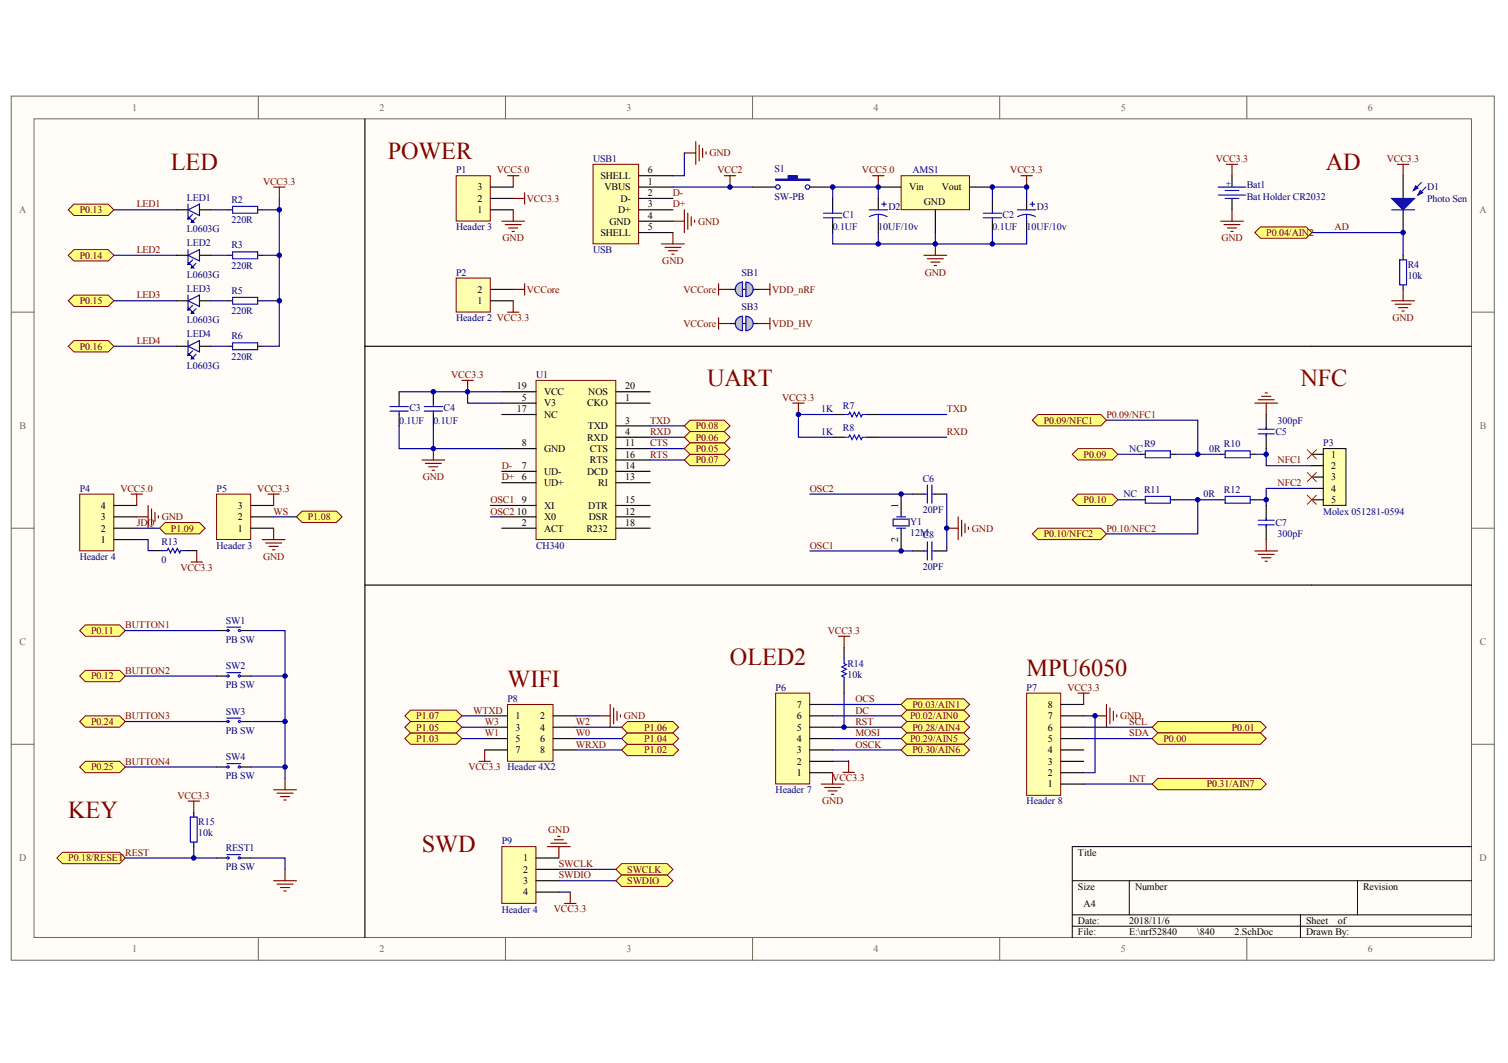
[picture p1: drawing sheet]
<svg xmlns="http://www.w3.org/2000/svg" width="287mm" height="202mm" viewBox="0 0 287 202" stroke-linecap="round" stroke-linejoin="round" font-family="sans-serif">
<g fill="#fffcf8" stroke="#696969" stroke-width=".19">
<path d="M2.1 18.3h282.1v164.3h-282.1z"/>
<path d="M6.5 22.6h273.4v155.7h-273.4z"/>
</g>
<g fill="none" stroke="#696969" stroke-width=".19">
<path d="M49.1 18.3v4.3M96.1 18.3v4.3M143.1 18.3v4.3M190.1 18.3v4.3M237.1 18.3v4.3M2.1 59.4h4.4M279.9 59.4h4.3M2.1 100.4h4.4M279.9 100.4h4.3M2.1 141.5h4.4M279.9 141.5h4.3M49.1 178.3v4.3"/>
<path d="M96.1 178.3v4.3M143.1 178.3v4.3M190.1 178.3v4.3M237.1 178.3v4.3"/>
</g>
<path d="M203.9 167.5h76M203.9 174h76M203.9 176.1h76M214.8 167.5v6.5M247.3 174v4.3M258.2 167.5v6.5M279.9 161h-76v17.3" fill="none" stroke="#000" stroke-width=".19"/>
<path d="M171.4 33.4h13v6.5h-13z" fill="#ffffb0" stroke="#800000" stroke-width=".19"/>
<path d="M158.4 37.7v2.2M167 35.6h4.4M167 37.7v2.2M177.9 39.9v4.3M184.4 35.6h4.3M188.7 37.7v2.2M195.3 37.7v2.2M158.4 42.1v2.1M167 42.1v2.1M188.7 42.1v2.1M195.3 42.1v2.1" fill="none" stroke="#000" stroke-width=".22"/>
<g fill="none" stroke="#800000" stroke-width=".22">
<path d="M130.2 29.1h2.1M132.3 26.9v4.4M133 27.6v3M133.6 28.2v1.8M134.3 28.9v.4M166 33.4h2.1M167 33.4v2.2M194.2 33.4h2.1M195.3 33.4v2.2M175.7 48.5h4.4M176.4 49.2h3M177 49.8h1.8"/>
<path d="M177.7 50.5h.4M177.9 46.4v2.1"/>
</g>
<g fill="none" stroke="#00f" stroke-width=".22">
<path d="M158.4 39.9v.6M165.3 39.9h3.5M167.7 38.8h.9M168.1 38.4v.9M188.7 39.9v.6M193.5 39.9h3.5M195.9 38.8h.9M196.3 38.4v.9M156.6 40.5h3.5M156.6 41.4h3.5M158.4 41.4v.7M167 40.8h.7l1 .4"/>
<path d="M167 40.8h-.7l-.9 .4M167 40.8v1.3M187 40.5h3.5M187 41.4h3.5M188.7 41.4v.7M195.3 40.8h.7l.9 .4M195.3 40.8h-.7l-1 .4M195.3 40.8v1.3"/>
</g>
<path d="M130.2 29.1v4.3h-2.2M158.4 37.7v-2.1h8.6v2.1M167 44.2v2.2M177.9 44.2v2.2M188.7 44.2v2.2" fill="none" stroke="#000080" stroke-width=".22"/>
<path d="M112.8 31.3h8.7v15.1h-8.7z" fill="#ffffb0" stroke="#800000" stroke-width=".19"/>
<path d="M121.5 33.4h6.5M121.5 35.6h6.5M121.5 37.7h6.5M121.5 39.9h6.5M143.2 35.6h4.3M154 35.6h4.4M234.3 33.4v2.2M234.3 37.7v2.2M121.5 42.1h6.5M121.5 44.2h6.5" fill="none" stroke="#000" stroke-width=".22"/>
<g fill="none" stroke="#800000" stroke-width=".22">
<path d="M97.6 37.7h2.2M97.6 39.9v2.2M99.8 36.7v2.1M137.8 33.4h2.1M138.8 33.4v2.2M233.2 31.3h2.2M234.3 31.3v2.1M234.3 39.9v2.2M95.4 42.1h4.4M96.1 42.7h3M96.7 43.4h1.8M97.4 44h.4"/>
<path d="M125.8 46.4h4.4M126.5 47h3M127.1 47.7h1.8M127.8 48.3h.4M128 44.2v2.2M232.1 42.1h4.4M232.8 42.7h3M233.4 43.4h1.8M234.1 44h.4"/>
</g>
<path d="M128 35.6h15.2" fill="none" stroke="#000080" stroke-width=".22"/>
<path d="M147.5 34.1h2.4v-.7h1.7v.7h2.4v.2h-6.5z" fill-rule="evenodd" fill="#00f" stroke="#00f" stroke-width=".22"/>
<g fill="none" stroke="#00f" stroke-width=".22">
<path d="M231.7 35.6h5.2M231.7 37.1h5.2M233 36.2h2.6M233 37.7h2.6"/>
<circle cx="147.9" cy="35.6" r=".42"/>
<circle cx="153.6" cy="35.6" r=".42"/>
</g>
<path d="M101.9 72.3h15.2v30.3h-15.2z" fill="#ffffb0" stroke="#800000" stroke-width=".19"/>
<g fill="none" stroke="#000" stroke-width=".22">
<path d="M43.4 39.9h.8M49 39.9h.9M43.4 48.5h.8M49 48.5h.9M75.9 74.5v2.2M75.9 78.8v2.2M82.4 74.5v2.2M82.4 78.8v2.2M95.4 74.5h6.5M95.4 76.7h6.5M95.4 78.8h6.5M117.1 74.5h6.5"/>
<path d="M117.1 76.7h6.5M95.4 85.3h6.5M95.4 89.6h6.5M95.4 91.8h6.5M95.4 96.1h6.5M95.4 98.3h6.5M117.1 85.3h6.5M117.1 89.6h6.5M117.1 91.8h6.5M117.1 96.1h6.5M117.1 98.3h6.5M117.1 81h6.5"/>
<path d="M117.1 83.1h6.5M117.1 87.5h6.5M171.4 94v4.3M173.6 94h2.1M177.9 94h2.2M95.4 100.4h6.5M117.1 100.4h6.5M171.4 100.4v4.4M173.6 104.8h2.1M177.9 104.8h2.2"/>
</g>
<g fill="none" stroke="#00f" stroke-width=".22">
<path d="M44.2 39.3h4.8v1.2h-4.8zM44.2 47.9h4.8v1.3h-4.8zM74.2 77.3h3.4M74.2 78.2h3.4M75.9 76.7v.6M75.9 78.2v.6M80.7 77.3h3.5M80.7 78.2h3.5M82.4 76.7v.6M82.4 78.2v.6M169.9 98.7h3v1.3h-3zM170.5 98.3h1.8"/>
<path d="M175.7 94h.7M176.4 92.2v3.5M177.2 92.2v3.5M177.2 94h.7M170.5 100.4h1.8M175.7 104.8h.7M176.4 103v3.5M177.2 103v3.5M177.2 104.8h.7"/>
</g>
<g fill="none" stroke="#000080" stroke-width=".22">
<path d="M21.7 39.9h11.9M21.7 48.5h11.9M75.9 74.5h19.5M88.9 74.5v2.2h6.5M75.9 81v4.3h19.5M82.4 81v4.3M93.3 96.1h2.1M93.3 98.3h2.1M123.6 81h6.6M123.6 83.1h6.6M123.6 85.3h6.6M123.6 87.5h6.6"/>
<path d="M154 94h19.6M180.1 94v10.8M154 104.8h19.6"/>
</g>
<g fill="none" stroke="#800000" stroke-width=".22">
<path d="M52 35.6h2.2M53.1 35.6v2.1M87.8 72.3h2.2M88.9 72.3v2.2M80.2 87.5h4.4M80.9 88.1h3M81.6 88.8h1.7M82.2 89.4h.4M82.4 85.3v2.2M182.2 98.3v4.3M182.9 98.9v3.1M183.5 99.6v1.7"/>
<path d="M180.1 100.4h2.1M184.2 100.2v.5"/>
</g>
<g fill="#ffff80" stroke="#800000" stroke-width=".19">
<path d="M15.2 137.2l1-1.1h6.5l1.1 1.1-1.1 1.1h-6.5z" fill-rule="evenodd"/>
<path d="M15.2 128.6l1-1.1h6.5l1.1 1.1-1.1 1h-6.5z" fill-rule="evenodd"/>
<path d="M15.2 119.9l1-1.1h6.5l1.1 1.1-1.1 1.1h-6.5z" fill-rule="evenodd"/>
</g>
<path d="M33.6 39.9h2.2M37.9 39.9h2.2M33.6 57.2h2.2M33.6 48.5h2.2M37.9 57.2h2.2M37.9 48.5h2.2M43.4 57.2h.8M49 57.2h.9M33.6 65.8h2.2M37.9 65.8h2.2M43.4 65.8h.8M49 65.8h.9" fill="none" stroke="#000" stroke-width=".22"/>
<path d="M44.2 56.6h4.8v1.2h-4.8zM44.2 65.2h4.8v1.3h-4.8z" fill="none" stroke="#00f" stroke-width=".22"/>
<path d="M40.1 39.9h3.3M53.1 37.7v2.2h-3.2M53.1 39.9v8.6h-3.2M21.7 57.2h11.9M40.1 57.2h3.3M40.1 48.5h3.3M53.1 48.5v8.7h-3.2M53.1 57.2v8.6h-3.2M21.7 65.8h11.9M40.1 65.8h3.3" fill="none" stroke="#000080" stroke-width=".22"/>
<g fill="none" stroke="#11037f" stroke-width=".22">
<path d="M35.8 39.9l2.1-1.1v2.2zM35.8 38.8v2.2M35.8 48.5l2.1-1v2.1zM35.8 57.2l2.1-1.1v2.2zM35.8 47.5v2.1M35.8 56.1v2.2M36.6 40.8l-.8 .8h.4l-.4-.4v.4M36.6 49.4l-.8 .9h.4l-.4-.5v.5M36.6 58.1l-.8 .8h.4l-.4-.4v.4M37.3 41.4l-.9 .9h.5l-.5-.5v.5M37.3 50.1l-.9 .8h.5l-.5-.4v.4M37.3 58.7l-.9 .9h.5l-.5-.5v.5"/>
<path d="M35.8 65.8l2.1-1v2.1zM35.8 64.8v2.1M36.6 66.7l-.8 .9h.4l-.4-.5v.5M37.3 67.4l-.9 .8h.5l-.5-.4v.4"/>
</g>
<path d="M15.2 145.9l1-1.1h6.5l1.1 1.1-1.1 1h-6.5z" fill-rule="evenodd" fill="#ffff80" stroke="#800000" stroke-width=".19"/>
<path d="M35.8 152.3h2.1M36.9 152.3v2.2M52 150.2h4.4M52.7 150.8h3M53.3 151.5h1.8M54 152.1h.4M54.2 148v2.2M52 167.5h4.4M52.7 168.1h3M53.3 168.8h1.8M54 169.4h.4M54.2 165.3v2.2" fill="none" stroke="#800000" stroke-width=".22"/>
<path d="M41.2 119.9h1.9M45.7 119.9h2M41.2 128.6h1.9M41.2 137.2h1.9M45.7 128.6h2M45.7 137.2h2M41.2 145.9h1.9M45.7 145.9h2M41.2 163.2h1.9M45.7 163.2h2" fill="none" stroke="#000" stroke-width=".22"/>
<g fill="none" stroke="#00f" stroke-width=".22">
<path d="M43.1 119.3h2.6M43.1 127.9h2.6M43.1 136.6h2.6M43.1 145.2h2.6M43.1 162.5h2.6"/>
<circle cx="43.4" cy="119.9" r=".21"/>
<circle cx="45.5" cy="119.9" r=".21"/>
<circle cx="43.4" cy="128.5" r=".21"/>
<circle cx="43.4" cy="137.2" r=".21"/>
<circle cx="45.5" cy="128.5" r=".21"/>
<circle cx="45.5" cy="137.2" r=".21"/>
<circle cx="43.4" cy="145.8" r=".21"/>
<circle cx="45.5" cy="145.8" r=".21"/>
<circle cx="43.4" cy="163.1" r=".21"/>
<circle cx="45.5" cy="163.1" r=".21"/>
</g>
<g fill="#ffff80" stroke="#800000" stroke-width=".19">
<path d="M13 65.8l1.1-1h6.5l1.1 1-1.1 1.1h-6.5z" fill-rule="evenodd"/>
<path d="M13 57.2l1.1-1.1h6.5l1.1 1.1-1.1 1.1h-6.5z" fill-rule="evenodd"/>
</g>
<path d="M23.8 119.9h17.4M23.8 128.6h17.4M23.8 137.2h17.4M47.7 128.6h6.5M47.7 137.2h6.5M23.8 145.9h17.4M47.7 145.9h6.5M23.8 163.2h17.4M36.9 161v2.2M47.7 163.2h6.5v2.1" fill="none" stroke="#000080" stroke-width=".22"/>
<path d="M36.9 154.5v.9M36.9 160.1v.9" fill="none" stroke="#000" stroke-width=".22"/>
<path d="M36.2 155.4h1.3v4.7h-1.3z" fill="none" stroke="#00f" stroke-width=".22"/>
<g fill="#ffff80" stroke="#800000" stroke-width=".19">
<path d="M13 48.5l1.1-1h6.5l1.1 1-1.1 1.1h-6.5z" fill-rule="evenodd"/>
<path d="M13 39.9l1.1-1.1h6.5l1.1 1.1-1.1 1.1h-6.5z" fill-rule="evenodd"/>
</g>
<path d="M47.7 119.9h6.5v28.1" fill="none" stroke="#000080" stroke-width=".22"/>
<path d="M10.8 163.2l1.1-1.1h10.8l1.1 1.1-1.1 1h-10.8z" fill-rule="evenodd" fill="#ffff80" stroke="#800000" stroke-width=".19"/>
<path d="M69.4 22.6v155.7" fill="none" stroke="#000" stroke-width=".22"/>
<g fill="#ffff80" stroke="#800000" stroke-width=".19">
<path d="M130.2 81l1-1.1h6.6l1 1.1-1 1.1h-6.6z" fill-rule="evenodd"/>
<path d="M130.2 87.5l1-1.1h6.6l1 1.1-1 1.1h-6.6z" fill-rule="evenodd"/>
<path d="M130.2 83.1l1-1h6.6l1 1-1 1.1h-6.6z" fill-rule="evenodd"/>
<path d="M130.2 85.3l1-1.1h6.6l1 1.1-1 1.1h-6.6z" fill-rule="evenodd"/>
</g>
<path d="M69.4 65.8h180.1M158.4 78.8h2.1M164.9 78.8h2.1M158.4 83.1h2.1M164.9 83.1h2.1M69.4 111.3h180.1" fill="none" stroke="#000" stroke-width=".22"/>
<path d="M158.4 78.8h-6.5v4.3h6.5M167 78.8h13.1M167 83.1h13.1" fill="none" stroke="#000080" stroke-width=".22"/>
<path d="M160.5 78.8h.9l.2-.4 .5 .9 .4-.9 .4 .9 .5-.9 .4 .9 .2-.5h.9M160.5 83.1h.9l.2-.4 .5 .9 .4-.9 .4 .9 .5-.9 .4 .9 .2-.5h.9" fill="none" stroke="#00f" stroke-width=".22"/>
<path d="M150.8 76.7h2.1M151.9 76.7v2.1" fill="none" stroke="#800000" stroke-width=".22"/>
<path d="M41.2 94h6.5v8.6h-6.5z" fill="#ffffb0" stroke="#800000" stroke-width=".19"/>
<path d="M47.7 98.3h4.3M47.7 96.1h4.3M47.7 100.4h4.3" fill="none" stroke="#000" stroke-width=".22"/>
<path d="M51 94h2.1M52 94v2.1M49.9 102.6h4.3M50.5 103.3h3.1M51.2 103.9h1.7M51.8 104.6h.5M52 100.4v2.2" fill="none" stroke="#800000" stroke-width=".22"/>
<path d="M15.2 94h6.4v10.8h-6.4z" fill="#ffffb0" stroke="#800000" stroke-width=".19"/>
<path d="M21.7 98.3h4.3M21.7 96.1h4.3M21.7 102.6h4.3M21.7 100.4h4.3" fill="none" stroke="#000" stroke-width=".22"/>
<path d="M24.9 94h2.2M26 94v2.1M26 98.3h2.2M28.2 96.1v4.3M28.8 96.8v3M29.5 97.4v1.7M30.1 98.1v.4" fill="none" stroke="#800000" stroke-width=".22"/>
<g fill="#ffff80" stroke="#800000" stroke-width=".19">
<path d="M56.4 98.3l1.1-1.1h6.5l1.1 1.1-1.1 1.1h-6.5z" fill-rule="evenodd"/>
<path d="M30.3 100.4l1.1-1h6.5l1.1 1-1.1 1.1h-6.5z" fill-rule="evenodd"/>
</g>
<path d="M210.4 79.9h17.4v6.5M52 98.3h4.4M223.5 95h8.6M223.5 86.4h8.6M227.8 95v6.5h-17.4M238.7 86.4h2.1v2.2h8.7M240.8 85.3v1.1M240.8 95v1.1M249.5 92.9h-8.7v2.1h-2.1M26 100.4h4.3" fill="none" stroke="#000080" stroke-width=".22"/>
<path d="M238.7 76.7h4.3M239.3 76h3M240 75.4h1.7M240.6 74.7h.4M240.8 76.7v2.1M238.7 104.8h4.3M239.3 105.4h3M240 106.1h1.7M240.6 106.7h.4M240.8 102.6v2.2" fill="none" stroke="#800000" stroke-width=".22"/>
<path d="M232.1 95h.9M232.1 86.4h.9M237.8 95h.9M237.8 86.4h.9" fill="none" stroke="#000" stroke-width=".22"/>
<path d="M233 94.4h4.8v1.3h-4.8zM233 85.7h4.8v1.3h-4.8z" fill="none" stroke="#00f" stroke-width=".22"/>
<path d="M251.7 85.3h4.3v10.8h-4.3z" fill="#ffffb0" stroke="#000" stroke-width=".19"/>
<path d="M240.8 78.8v2.8M240.8 82.5v2.8M240.8 96.1v2.8M240.8 99.8v2.8M249.5 86.4h2.2M249.5 88.6h2.2M249.5 90.7h2.2M249.5 92.9h2.2M249.5 95h2.2" fill="none" stroke="#000" stroke-width=".22"/>
<path d="M248.6 85.5l1.8 1.8M248.6 89.9l1.8 1.7M248.6 94.2l1.8 1.7M250.4 85.5l-1.8 1.8M250.4 89.9l-1.8 1.7M250.4 94.2l-1.8 1.7" fill="none" stroke="#f00" stroke-width=".19"/>
<path d="M239.3 81.6h3M239.3 82.5h3M239.3 98.9h3M239.3 99.8h3M240.8 81.2v.4M240.8 82.5v.4M240.8 98.5v.4M240.8 99.8v.4" fill="none" stroke="#00f" stroke-width=".22"/>
<g fill="#ffff80" stroke="#800000" stroke-width=".19">
<path d="M196.3 79.9l1.1-1.1h12l1 1.1-1 1.1h-12z" fill-rule="evenodd"/>
<path d="M196.3 101.5l1.1-1.1h12l1 1.1-1 1.1h-12z" fill-rule="evenodd"/>
</g>
<path d="M86.8 52.9h6.4v6.4h-6.4z" fill="#ffffb0" stroke="#800000" stroke-width=".19"/>
<path d="M93.3 57.2h4.3M93.3 55h4.3M217 86.4h.8M217 95h.8M222.6 86.4h.9M222.6 95h.9" fill="none" stroke="#000" stroke-width=".22"/>
<path d="M96.5 59.4h2.2M97.6 55h2.2M97.6 57.2v2.2M99.8 54v2.1" fill="none" stroke="#800000" stroke-width=".22"/>
<path d="M217.8 85.7h4.8v1.3h-4.8zM217.8 94.4h4.8v1.3h-4.8z" fill="none" stroke="#00f" stroke-width=".22"/>
<path d="M203.9 86.4l1.1-1.1h6.5l1.1 1.1-1.1 1.1h-6.5z" fill-rule="evenodd" fill="#ffff80" stroke="#800000" stroke-width=".19"/>
<path d="M212.6 95h4.4M212.6 86.4h4.4" fill="none" stroke="#000080" stroke-width=".22"/>
<path d="M203.9 95l1.1-1h6.5l1.1 1-1.1 1.1h-6.5z" fill-rule="evenodd" fill="#ffff80" stroke="#800000" stroke-width=".19"/>
<path d="M36.3 106.9h2.2M37.4 104.7v2.2" fill="none" stroke="#800000" stroke-width=".22"/>
<path d="M28.7 104.7h2.2M35.2 104.7h2.2" fill="none" stroke="#000" stroke-width=".22"/>
<path d="M30.9 104.7h.9l.2-.4 .4 .8 .5-.8 .4 .8 .4-.8 .5 .8 .2-.4h.8" fill="none" stroke="#00f" stroke-width=".22"/>
<path d="M26 102.6h2.2v2.1h.5" fill="none" stroke="#000080" stroke-width=".22"/>
<path d="M96.5 134h8.7v10.8h-8.7z" fill="#ffffb0" stroke="#800000" stroke-width=".19"/>
<path d="M92.2 136.1h4.3M92.2 138.3h4.3M105.2 136.1h4.3M105.2 138.3h4.3M92.2 140.5h4.3M92.2 142.6h4.3M105.2 140.5h4.3M105.2 142.6h4.3" fill="none" stroke="#000" stroke-width=".22"/>
<path d="M113.9 136.1h2.2M116.1 134v4.3M116.7 134.6v3M117.4 135.3v1.7M118 135.9v.4M91.1 144.8h2.2M92.2 142.6v2.2" fill="none" stroke="#800000" stroke-width=".22"/>
<path d="M87.8 136.1h4.4M87.8 138.3h4.4M109.5 136.1h4.4M109.5 138.3h8.7M87.8 140.5h4.4M109.5 140.5h8.7M109.5 142.6h8.7" fill="none" stroke="#000080" stroke-width=".22"/>
<path d="M195.3 131.8h6.4v19.4h-6.4z" fill="#ffffb0" stroke="#800000" stroke-width=".19"/>
<path d="M201.8 138.3h4.3M201.8 136.1h4.3M201.8 134h4.3M201.8 149.1h4.3M201.8 146.9h4.3M201.8 144.8h4.3M201.8 142.6h4.3M201.8 140.5h4.3" fill="none" stroke="#000" stroke-width=".22"/>
<path d="M205 131.8h2.2M206.1 131.8v2.2M208.3 136.1h2.1M210.4 134v4.3M211.1 134.6v3M211.7 135.3v1.7M212.4 135.9v.4" fill="none" stroke="#800000" stroke-width=".22"/>
<path d="M206.1 136.1h2.2v10.8h-2.2M206.1 138.3h13M206.1 140.5h13M206.1 149.1h13" fill="none" stroke="#000080" stroke-width=".22"/>
<path d="M147.5 131.8h6.5v17.3h-6.5z" fill="#ffffb0" stroke="#800000" stroke-width=".19"/>
<path d="M154 138.3h4.4M154 136.1h4.4M154 134h4.4M160.5 123.2v2.1M160.5 129.6v2.2M154 146.9h4.4M154 144.8h4.4M154 142.6h4.4M154 140.5h4.4" fill="none" stroke="#000" stroke-width=".22"/>
<path d="M159.5 121h2.1M160.5 121v2.2M156.2 149.1h4.3M156.8 149.7h3.1M157.5 150.4h1.7M158.1 151h.5M158.4 146.9v2.2M160.3 146.9h2.2M161.4 144.7v2.2" fill="none" stroke="#800000" stroke-width=".22"/>
<path d="M160.5 125.3v.9l.5 .2-.9 .4 .9 .5-.9 .4 .9 .4-.9 .5 .4 .2v.8" fill="none" stroke="#00f" stroke-width=".22"/>
<path d="M158.4 134h13M158.4 136.1h13M158.4 138.3h13M160.5 131.8v6.5M158.4 140.5h13M158.4 142.6h13M161.4 144.7l-3 .1" fill="none" stroke="#000080" stroke-width=".22"/>
<path d="M86.8 33.4h6.4v8.6h-6.4z" fill="#ffffb0" stroke="#800000" stroke-width=".19"/>
<path d="M93.3 39.9h4.3M93.3 37.7h4.3M93.3 35.6h4.3M138.8 55h5.5" fill="none" stroke="#000" stroke-width=".22"/>
<path d="M96.5 33.4h2.2M97.6 33.4v2.2M136.7 54v2.1M136.7 55h2.1M144.3 55h2.1M146.4 54v2.1" fill="none" stroke="#800000" stroke-width=".22"/>
<g fill="#c0c0c0" stroke="#00f" stroke-width=".22">
<path d="M140.1 54.2a1.37 1.37 0 0 0-.1 1.4 1.37 1.37 0 0 0 1.2 .8v-2.7h-.4zM141.2 53.7v1.3z" fill-rule="evenodd"/>
<path d="M141.9 53.7v2.7a1.37 1.37 0 0 0 1.3-1.4 1.37 1.37 0 0 0-1.3-1.3zM141.9 55v1.4z" fill-rule="evenodd"/>
</g>
<path d="M138.8 61.5h5.5" fill="none" stroke="#000" stroke-width=".22"/>
<g fill="#c0c0c0" stroke="#00f" stroke-width=".22">
<path d="M140.1 60.7a1.37 1.37 0 0 0-.1 1.4 1.37 1.37 0 0 0 1.2 .8v-2.8l-.4 .1zM141.2 60.1v1.4z" fill-rule="evenodd"/>
<path d="M141.9 60.1v2.8a1.37 1.37 0 0 0 1.3-1.4 1.37 1.37 0 0 0-1.3-1.4zM141.9 61.5v1.4z" fill-rule="evenodd"/>
</g>
<path d="M136.7 60.4v2.2M136.7 61.5h2.1M144.3 61.5h2.1M146.4 60.4v2.2" fill="none" stroke="#800000" stroke-width=".22"/>
<g fill="#ffff80" stroke="#800000" stroke-width=".19">
<path d="M171.4 134l1.1-1.1h10.8l1.1 1.1-1.1 1h-10.8z" fill-rule="evenodd"/>
<path d="M171.4 136.1l1.1-1.1h10.8l1.1 1.1-1.1 1.1h-10.8z" fill-rule="evenodd"/>
<path d="M171.4 138.3l1.1-1.1h10.8l1.1 1.1-1.1 1.1h-10.8z" fill-rule="evenodd"/>
<path d="M171.4 140.5l1.1-1.1h10.8l1.1 1.1-1.1 1h-10.8z" fill-rule="evenodd"/>
<path d="M171.4 142.6l1.1-1.1h10.8l1.1 1.1-1.1 1.1h-10.8z" fill-rule="evenodd"/>
<path d="M219.1 138.3l1.1-1.1h19.5l1.1 1.1-1.1 1.1h-19.5z" fill-rule="evenodd"/>
<path d="M219.1 140.5l1.1-1.1h19.5l1.1 1.1-1.1 1h-19.5z" fill-rule="evenodd"/>
<path d="M219.1 149.1l1.1-1.1h19.5l1.1 1.1-1.1 1.1h-19.5z" fill-rule="evenodd"/>
</g>
<path d="M95.4 161h6.5v10.8h-6.5z" fill="#ffffb0" stroke="#800000" stroke-width=".19"/>
<path d="M101.9 163.2h4.4M101.9 165.3h4.4M101.9 167.5h4.4M101.9 169.6h4.4" fill="none" stroke="#000" stroke-width=".22"/>
<path d="M105.4 159.7h1.8M106.1 159h.4M104.1 161h4.4M104.8 160.3h3M106.3 161v2.2M107.4 171.8h2.1M108.5 169.6v2.2" fill="none" stroke="#800000" stroke-width=".22"/>
<path d="M106.3 165.3h10.8M106.3 169.6h2.2M106.3 167.5h10.8" fill="none" stroke="#000080" stroke-width=".22"/>
<g fill="#ffff80" stroke="#800000" stroke-width=".19">
<path d="M117.1 165.3l1.1-1.1h8.7l1.1 1.1-1.1 1.1h-8.7z" fill-rule="evenodd"/>
<path d="M117.1 167.5l1.1-1.1h8.7l1.1 1.1-1.1 1.1h-8.7z" fill-rule="evenodd"/>
</g>
<path d="M266.9 33.4v4.3M266.9 39.9v4.3M266.9 48.5v.9M266.9 54.2v.8" fill="none" stroke="#000" stroke-width=".22"/>
<path d="M264.7 39.9h4.3M270.3 34.7l-1.5 1.5M271.2 35.6l-1.5 1.5M266.2 49.4h1.3v4.8h-1.3z" fill="none" stroke="#00f" stroke-width=".22"/>
<path d="M264.7 57.2h4.3M265.3 57.8h3.1M266 58.5h1.7M266.6 59.1h.5M266.9 55v2.2" fill="none" stroke="#800000" stroke-width=".22"/>
<g fill="#00f" stroke="#00f" stroke-width=".22">
<path d="M264.7 37.7h4.3l-2.1 2.2z"/>
<path d="M270.1 36.2l.4 .5-.8 .4z"/>
<path d="M269.2 35.4l.5 .4-.9 .4z"/>
</g>
<path d="M249.5 44.2h17.4v4.3" fill="none" stroke="#000080" stroke-width=".22"/>
<path d="M238.7 44.2l1-1.1h8.7l1.1 1.1-1.1 1.1h-8.7z" fill-rule="evenodd" fill="#ffff80" stroke="#800000" stroke-width=".19"/>
<path d="M130.2 39.9v4.3M265.8 31.3h2.1M266.9 31.3v2.1M128 42.1h2.2M130.8 40.5v3.1M131.5 41.2v1.7M132.1 41.8v.5" fill="none" stroke="#800000" stroke-width=".22"/>
<g fill="#ffff80" stroke="#800000" stroke-width=".19">
<path d="M77 140.5l1.1-1.1h8.7l1 1.1-1 1h-8.7z" fill-rule="evenodd"/>
<path d="M77 138.3l1.1-1.1h8.7l1 1.1-1 1.1h-8.7z" fill-rule="evenodd"/>
<path d="M77 136.1l1.1-1.1h8.7l1 1.1-1 1.1h-8.7z" fill-rule="evenodd"/>
<path d="M118.2 142.6l1.1-1.1h8.7l1.1 1.1-1.1 1.1h-8.7z" fill-rule="evenodd"/>
<path d="M118.2 140.5l1.1-1.1h8.7l1.1 1.1-1.1 1h-8.7z" fill-rule="evenodd"/>
<path d="M118.2 138.3l1.1-1.1h8.7l1.1 1.1-1.1 1.1h-8.7z" fill-rule="evenodd"/>
</g>
<path d="M188.7 37.7v-2.1h6.6v2.1M158.4 44.2v2.2h36.9v-2.2" fill="none" stroke="#000080" stroke-width=".22"/>
<path d="M249.5 65.8h30.4M249.5 111.3h30.4" fill="none" stroke="#000" stroke-width=".22"/>
<g fill="#000080" stroke="#000080" stroke-width=".19">
<circle cx="36.8" cy="163.1" r=".42"/>
<circle cx="53.1" cy="57.2" r=".42"/>
<circle cx="53.1" cy="48.5" r=".42"/>
<circle cx="53.1" cy="39.9" r=".42"/>
<circle cx="54.2" cy="145.8" r=".42"/>
<circle cx="54.2" cy="137.2" r=".42"/>
<circle cx="54.2" cy="128.5" r=".42"/>
<circle cx="82.4" cy="85.3" r=".42"/>
<circle cx="82.4" cy="74.5" r=".42"/>
<circle cx="88.9" cy="74.5" r=".42"/>
<circle cx="138.8" cy="35.6" r=".42"/>
<circle cx="151.8" cy="78.8" r=".42"/>
<circle cx="158.4" cy="35.6" r=".42"/>
<circle cx="160.5" cy="138.3" r=".42"/>
<circle cx="167" cy="46.4" r=".42"/>
<circle cx="167" cy="35.6" r=".42"/>
<circle cx="171.4" cy="104.8" r=".42"/>
<circle cx="171.4" cy="93.9" r=".42"/>
<circle cx="177.9" cy="46.4" r=".42"/>
<circle cx="180.1" cy="100.4" r=".42"/>
<circle cx="188.7" cy="46.4" r=".42"/>
<circle cx="188.7" cy="35.6" r=".42"/>
<circle cx="195.2" cy="35.6" r=".42"/>
<circle cx="208.3" cy="136.1" r=".42"/>
<circle cx="227.8" cy="95" r=".42"/>
<circle cx="227.8" cy="86.4" r=".42"/>
<circle cx="240.8" cy="95" r=".42"/>
<circle cx="240.8" cy="86.4" r=".42"/>
<circle cx="266.9" cy="44.2" r=".42"/>
</g>
<g font-size="4.6" fill="#800000">
<text x="32.5" y="32.3">LED</text>
<text x="73.7" y="30.2">POWER</text>
<text x="252.2" y="32.3">AD</text>
<text x="134.5" y="73.4">UART</text>
<text x="247.3" y="73.4">NFC</text>
<text x="96.5" y="130.7">WIFI</text>
<text x="138.8" y="126.4">OLED2</text>
<text x="195.3" y="128.6">MPU6050</text>
<text x="13" y="155.6">KEY</text>
<text x="80.2" y="162.1">SWD</text>
</g>
<g font-size="1.9" fill="#696969">
<text x="25.2" y="21.1">1</text>
<text x="72.2" y="21.1">2</text>
<text x="119.2" y="21.1">3</text>
<text x="166.2" y="21.1">4</text>
<text x="213.2" y="21.1">5</text>
<text x="260.2" y="21.1">6</text>
<text x="3.6" y="40.5">A</text>
<text x="281.4" y="40.5">A</text>
<text x="3.7" y="81.6">B</text>
<text x="281.4" y="81.6">B</text>
<text x="3.7" y="122.7">C</text>
<text x="281.4" y="122.7">C</text>
<text x="3.6" y="163.8">D</text>
<text x="281.4" y="163.8">D</text>
<text x="25.2" y="181.1">1</text>
<text x="72.2" y="181.1">2</text>
<text x="119.2" y="181.1">3</text>
<text x="166.2" y="181.1">4</text>
<text x="213.2" y="181.1">5</text>
<text x="260.2" y="181.1">6</text>
</g>
<g font-size="1.9" fill="#800000">
<text x="134.9" y="29.7">GND</text>
<text x="50" y="35.1">VCC3.3</text>
<text x="94.5" y="33">VCC5.0</text>
<text x="136.5" y="33">VCC2</text>
<text x="163.9" y="33">VCC5.0</text>
<text x="192.2" y="33">VCC3.3</text>
<text x="231.2" y="30.8">VCC3.3</text>
<text x="263.8" y="30.8">VCC3.3</text>
<text x="15.2" y="40.5">P0.13</text>
<text x="26" y="39.5">LED1</text>
<text x="100.2" y="38.4">VCC3.3</text>
<text x="128" y="39.5">D+</text>
<text x="128" y="37.3">D-</text>
<text x="95.6" y="45.9">GND</text>
<text x="132.8" y="42.7">GND</text>
<text x="232.3" y="45.9">GND</text>
<text x="240.8" y="44.9">P0.04/AIN2</text>
<text x="253.8" y="43.8">AD</text>
<text x="15.2" y="49.2">P0.14</text>
<text x="26" y="48.1">LED2</text>
<text x="126" y="50.2">GND</text>
<text x="175.9" y="52.4">GND</text>
<text x="15.2" y="57.8">P0.15</text>
<text x="26" y="56.8">LED3</text>
<text x="100.2" y="55.7">VCCore</text>
<text x="130" y="55.7">VCCore</text>
<text x="146.9" y="55.7">VDD_nRF</text>
<text x="26" y="65.4">LED4</text>
<text x="130" y="62.2">VCCore</text>
<text x="146.9" y="62.2">VDD_HV</text>
<text x="264.8" y="61.1">GND</text>
<text x="15.2" y="66.5">P0.16</text>
<text x="85.8" y="71.9">VCC3.3</text>
<text x="148.8" y="76.2">VCC3.3</text>
<text x="123.6" y="80.5">TXD</text>
<text x="123.6" y="82.7">RXD</text>
<text x="132.3" y="81.6">P0.08</text>
<text x="132.3" y="83.8">P0.06</text>
<text x="180.1" y="78.4">TXD</text>
<text x="180.1" y="82.7">RXD</text>
<text x="198.5" y="80.5">P0.09/NFC1</text>
<text x="210.4" y="79.5">P0.09/NFC1</text>
<text x="95.4" y="89.2">D-</text>
<text x="123.6" y="84.9">CTS</text>
<text x="123.6" y="87">RTS</text>
<text x="132.3" y="88.1">P0.07</text>
<text x="132.3" y="85.9">P0.05</text>
<text x="206.1" y="87">P0.09</text>
<text x="243" y="88.1">NFC1</text>
<text x="22.9" y="93.5">VCC5.0</text>
<text x="48.9" y="93.5">VCC3.3</text>
<text x="80.4" y="91.3">GND</text>
<text x="93.3" y="95.7">OSC1</text>
<text x="95.4" y="91.4">D+</text>
<text x="154" y="93.5">OSC2</text>
<text x="206.1" y="95.7">P0.10</text>
<text x="243" y="92.4">NFC2</text>
<text x="26" y="100">JDQ</text>
<text x="30.8" y="98.9">GND</text>
<text x="32.5" y="101.1">P1.09</text>
<text x="52" y="97.8">WS</text>
<text x="58.6" y="98.9">P1.08</text>
<text x="93.3" y="97.8">OSC2</text>
<text x="184.8" y="101.1">GND</text>
<text x="210.4" y="101.1">P0.10/NFC2</text>
<text x="50" y="106.5">GND</text>
<text x="154" y="104.3">OSC1</text>
<text x="198.5" y="102.2">P0.10/NFC2</text>
<text x="34.3" y="108.6">VCC3.3</text>
<text x="23.8" y="119.5">BUTTON1</text>
<text x="17.3" y="120.5">P0.11</text>
<text x="157.4" y="120.5">VCC3.3</text>
<text x="17.3" y="129.2">P0.12</text>
<text x="23.8" y="128.1">BUTTON2</text>
<text x="203" y="131.4">VCC3.3</text>
<text x="17.3" y="137.8">P0.24</text>
<text x="23.8" y="136.8">BUTTON3</text>
<text x="79.2" y="136.8">P1.07</text>
<text x="90" y="135.7">WTXD</text>
<text x="92.2" y="137.8">W3</text>
<text x="109.5" y="137.8">W2</text>
<text x="118.7" y="136.8">GND</text>
<text x="162.7" y="135.7">DC</text>
<text x="162.7" y="133.5">OCS</text>
<text x="162.7" y="137.8">RST</text>
<text x="173.1" y="136.8">P0.02/AIN0</text>
<text x="173.6" y="134.6">P0.03/AIN1</text>
<text x="213" y="136.8">GND</text>
<text x="214.8" y="137.8">SCL</text>
<text x="79.2" y="141.1">P1.03</text>
<text x="79.2" y="138.9">P1.05</text>
<text x="92.2" y="140">W1</text>
<text x="109.5" y="142.2">WRXD</text>
<text x="109.5" y="140">W0</text>
<text x="122.5" y="143.2">P1.02</text>
<text x="122.5" y="141.1">P1.04</text>
<text x="122.5" y="138.9">P1.06</text>
<text x="162.7" y="142.2">OSCK</text>
<text x="162.7" y="140">MOSI</text>
<text x="173.1" y="141.1">P0.29/AIN5</text>
<text x="173.6" y="138.9">P0.28/AIN4</text>
<text x="173.6" y="143.2">P0.30/AIN6</text>
<text x="214.8" y="140">SDA</text>
<text x="221.3" y="141.1">P0.00</text>
<text x="234.3" y="138.9">P0.01</text>
<text x="17.3" y="146.5">P0.25</text>
<text x="23.8" y="145.4">BUTTON4</text>
<text x="89.1" y="146.5">VCC3.3 Header 4X2</text>
<text x="158.3" y="148.6">VCC3.3</text>
<text x="214.8" y="148.7">INT</text>
<text x="229.5" y="149.7">P0.31/AIN7</text>
<text x="33.7" y="151.9">VCC3.3</text>
<text x="156.3" y="153">GND</text>
<text x="104.3" y="158.4">GND</text>
<text x="13" y="163.8">P0.18/RESET</text>
<text x="23.8" y="162.7">REST</text>
<text x="106.3" y="167">SWDIO</text>
<text x="106.3" y="164.9">SWCLK</text>
<text x="119.3" y="166">SWCLK</text>
<text x="105.4" y="173.5">VCC3.3</text>
<text x="119.3" y="168.1">SWDIO</text>
</g>
<g font-size="1.9" fill="#000080">
<text x="86.8" y="33">P1</text>
<text x="112.8" y="30.8">USB1</text>
<text x="147.3" y="32.8">S1</text>
<text x="173.6" y="33">AMS1</text>
<text x="237.1" y="35.8">Bat1</text>
<text x="35.6" y="38.2">LED1</text>
<text x="44" y="38.6">R2</text>
<text x="147.3" y="37.9">SW-PB</text>
<text x="160.3" y="41.4">C1</text>
<text x="169" y="39.9">D2</text>
<text x="190.7" y="41.4">C2</text>
<text x="197.2" y="39.9">D3</text>
<text x="237.1" y="37.9">Bat Holder CR2032</text>
<text x="271.4" y="36.2">D1</text>
<text x="271.4" y="38.4">Photo Sen</text>
<text x="35.6" y="44.2">L0603G</text>
<text x="35.6" y="46.8">LED2</text>
<text x="44" y="47.2">R3</text>
<text x="44" y="42.5">220R</text>
<text x="86.8" y="43.8">Header 3</text>
<text x="158.4" y="43.8">0.1UF</text>
<text x="167" y="43.8">10UF/10v</text>
<text x="188.7" y="43.8">0.1UF</text>
<text x="195.3" y="43.8">10UF/10v</text>
<text x="35.6" y="52.9">L0603G</text>
<text x="44" y="51.1">220R</text>
<text x="86.8" y="52.4">P2</text>
<text x="112.8" y="48.1">USB</text>
<text x="141" y="52.4">SB1</text>
<text x="267.7" y="50.9">R4</text>
<text x="267.7" y="53.1">10k</text>
<text x="35.6" y="55.5">LED3</text>
<text x="44" y="55.9">R5</text>
<text x="44" y="59.8">220R</text>
<text x="141" y="58.9">SB3</text>
<text x="35.6" y="61.5">L0603G</text>
<text x="35.6" y="64.1">LED4</text>
<text x="44" y="64.5">R6</text>
<text x="86.8" y="61.1">Header 2 VCC3.3</text>
<text x="35.6" y="70.2">L0603G</text>
<text x="44" y="68.4">220R</text>
<text x="101.9" y="71.9">U1</text>
<text x="160.3" y="77.7">R7</text>
<text x="75.9" y="80.5">0.1UF</text>
<text x="77.9" y="78.2">C3</text>
<text x="82.4" y="80.5">0.1UF</text>
<text x="84.4" y="78.2">C4</text>
<text x="156.2" y="78.4">1K</text>
<text x="156.2" y="82.7">1K</text>
<text x="160.3" y="82.1">R8</text>
<text x="242.6" y="82.7">C5</text>
<text x="243" y="80.5">300pF</text>
<text x="214.8" y="85.9">NC</text>
<text x="217.6" y="85.1">R9</text>
<text x="230" y="85.9">0R</text>
<text x="232.8" y="85.1">R10</text>
<text x="251.7" y="84.9">P3</text>
<text x="15.2" y="93.5">P4</text>
<text x="41.2" y="93.5">P5</text>
<text x="175.5" y="91.6">C6</text>
<text x="213.7" y="94.6">NC</text>
<text x="217.6" y="93.7">R11</text>
<text x="228.9" y="94.6">0R</text>
<text x="232.8" y="93.7">R12</text>
<text x="173.1" y="99.8">Y1</text>
<text x="173.1" y="101.9">12M</text>
<text x="175.5" y="97.6">20PF</text>
<text x="242.6" y="100">C7</text>
<text x="251.7" y="97.8">Molex 051281-0594</text>
<text x="15.2" y="106.5">Header 4</text>
<text x="30.7" y="107.1">0</text>
<text x="30.7" y="103.6">R13</text>
<text x="41.2" y="104.3">Header 3</text>
<text x="101.9" y="104.3">CH340</text>
<text x="175.5" y="102.4">C8</text>
<text x="243" y="102.2">300pF</text>
<text x="175.5" y="108.4">20PF</text>
<text x="42.9" y="118.6">SW1</text>
<text x="42.9" y="122.3">PB SW</text>
<text x="42.9" y="127.2">SW2</text>
<text x="42.9" y="130.9">PB SW</text>
<text x="147.5" y="131.4">P6</text>
<text x="161.2" y="129">10k</text>
<text x="161.2" y="126.8">R14</text>
<text x="195.3" y="131.4">P7</text>
<text x="42.9" y="135.9">SW3</text>
<text x="96.5" y="133.5">P8</text>
<text x="42.9" y="139.6">PB SW</text>
<text x="42.9" y="144.5">SW4</text>
<text x="42.9" y="148.2">PB SW</text>
<text x="147.5" y="150.8">Header 7</text>
<text x="195.3" y="153">Header 8</text>
<text x="37.7" y="156.9">R15</text>
<text x="37.7" y="159">10k</text>
<text x="42.9" y="161.8">REST1</text>
<text x="95.4" y="160.5">P9</text>
<text x="42.9" y="165.5">PB SW</text>
<text x="95.4" y="173.5">Header 4</text>
</g>
<g font-size="1.9">
<text x="114.2" y="34">SHELL</text>
<text x="123.2" y="33">6</text>
<text x="123.2" y="35.1">1</text>
<text x="90.8" y="40.5">1</text>
<text x="90.8" y="38.4">2</text>
<text x="90.8" y="36.2">3</text>
<text x="115" y="36.2">VBUS</text>
<text x="117.6" y="40.5">D+</text>
<text x="118" y="38.4">D-</text>
<text x="123.2" y="37.3">2</text>
<text x="123.2" y="39.5">3</text>
<text x="123.2" y="41.6">4</text>
<text x="172.9" y="36.2">Vin</text>
<text x="175.7" y="39">GND</text>
<text x="179.1" y="36.2">Vout</text>
<text x="114.2" y="44.9">SHELL</text>
<text x="115.9" y="42.7">GND</text>
<text x="123.2" y="43.8">5</text>
<text x="90.8" y="57.8">1</text>
<text x="90.8" y="55.7">2</text>
<text x="98.3" y="74.1">19</text>
<text x="99.3" y="76.2">5</text>
<text x="103.5" y="75.1">VCC</text>
<text x="103.5" y="77.3">V3</text>
<text x="111.7" y="77.3">CKO</text>
<text x="111.9" y="75.1">NOS</text>
<text x="118.9" y="74.1">20</text>
<text x="118.9" y="76.2">1</text>
<text x="98.3" y="78.4">17</text>
<text x="103.5" y="79.5">NC</text>
<text x="111.7" y="83.8">RXD</text>
<text x="111.8" y="81.6">TXD</text>
<text x="118.9" y="80.5">3</text>
<text x="118.9" y="82.7">4</text>
<text x="99.3" y="84.9">8</text>
<text x="99.3" y="89.2">7</text>
<text x="103.5" y="85.9">GND</text>
<text x="112.2" y="85.9">CTS</text>
<text x="112.2" y="88.1">RTS</text>
<text x="118.9" y="84.9">11</text>
<text x="118.9" y="87">16</text>
<text x="118.9" y="89.2">14</text>
<text x="253.2" y="87">1</text>
<text x="253.2" y="89.2">2</text>
<text x="99.3" y="91.4">6</text>
<text x="99.3" y="95.7">9</text>
<text x="103.5" y="90.3">UD-</text>
<text x="103.5" y="92.4">UD+</text>
<text x="111.7" y="90.3">DCD</text>
<text x="113.8" y="92.4">RI</text>
<text x="118.9" y="91.4">13</text>
<text x="118.9" y="95.7">15</text>
<text x="253.2" y="91.4">3</text>
<text x="253.2" y="93.5">4</text>
<text x="253.2" y="95.7">5</text>
<text x="19.2" y="101.1">2</text>
<text x="19.2" y="98.9">3</text>
<text x="19.2" y="96.8">4</text>
<text x="45.2" y="101.1">1</text>
<text x="45.2" y="98.9">2</text>
<text x="45.2" y="96.8">3</text>
<text x="98.3" y="97.8">10</text>
<text x="99.3" y="100">2</text>
<text x="103.5" y="96.8">XI</text>
<text x="103.5" y="98.9">X0</text>
<text x="103.5" y="101.1">ACT</text>
<text x="111.5" y="101.1">R232</text>
<text x="111.9" y="96.8">DTR</text>
<text x="112" y="98.9">DSR</text>
<text x="118.9" y="97.8">12</text>
<text x="118.9" y="100">18</text>
<text x="170.8" y="96.6" transform="rotate(-90 170.8 96.6)">1</text>
<text x="19.2" y="103.2">1</text>
<text x="170.8" y="103.2" transform="rotate(-90 170.8 103.2)">2</text>
<text x="98" y="136.8">1</text>
<text x="102.7" y="136.8">2</text>
<text x="151.6" y="136.8">6</text>
<text x="151.6" y="134.6">7</text>
<text x="199.3" y="136.8">7</text>
<text x="199.3" y="134.6">8</text>
<text x="98" y="138.9">3</text>
<text x="98" y="141.1">5</text>
<text x="98" y="143.2">7</text>
<text x="102.7" y="138.9">4</text>
<text x="102.7" y="141.1">6</text>
<text x="102.7" y="143.2">8</text>
<text x="151.6" y="143.2">3</text>
<text x="151.6" y="141.1">4</text>
<text x="151.6" y="138.9">5</text>
<text x="199.3" y="143.2">4</text>
<text x="199.3" y="141.1">5</text>
<text x="199.3" y="138.9">6</text>
<text x="151.6" y="147.6">1</text>
<text x="151.6" y="145.4">2</text>
<text x="199.3" y="149.7">1</text>
<text x="199.3" y="147.6">2</text>
<text x="199.3" y="145.4">3</text>
<text x="99.5" y="163.8">1</text>
<text x="99.5" y="166">2</text>
<text x="205" y="162.7">Title</text>
<text x="99.5" y="168.1">3</text>
<text x="99.5" y="170.3">4</text>
<text x="205" y="169.2">Size</text>
<text x="206.1" y="172.4">A4</text>
<text x="215.9" y="169.2">Number</text>
<text x="259.3" y="169.2">Revision</text>
<text x="205" y="175.7">Date:</text>
<text x="205" y="177.8">File:</text>
<text x="214.8" y="175.7">2018/11/6</text>
<text x="214.8" y="177.8">E:\nrf52840</text>
<text x="227.7" y="177.8">\840</text>
<text x="234.8" y="177.8">2.SchDoc</text>
<text x="248.4" y="175.7">Sheet</text>
<text x="248.4" y="177.8">Drawn By:</text>
<text x="254.4" y="175.7">of</text>
</g>
<text font-size="1.6" fill="#00f" x="234.1" y="34.4" transform="rotate(-180 234.1 34.4)">+</text>
</svg>
